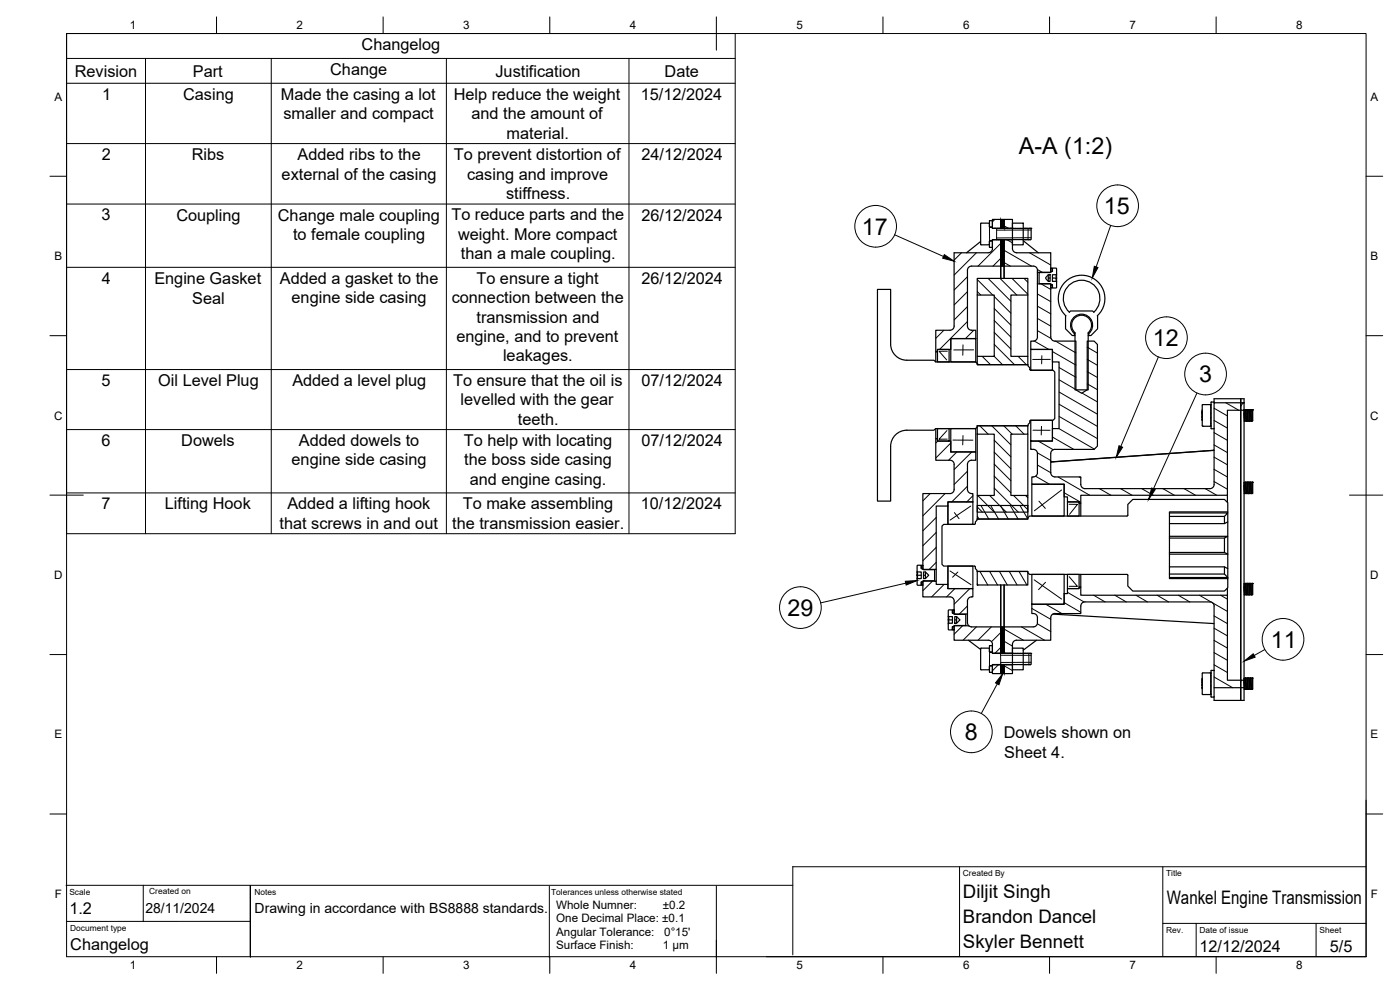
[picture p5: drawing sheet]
<svg xmlns="http://www.w3.org/2000/svg" width="420mm" height="297mm" viewBox="0 0 420 297" stroke-linecap="round" stroke-linejoin="round" font-family="sans-serif">
<!-- layer: Visible -->
<g fill="none" stroke="#000" stroke-width=".36">
<path d="M291.6 79.8h8.7v-7.9h-2.5v2.7a1.22 1.22 0 0 1-1.2 1.2h-10.3v22M291.6 79.8a1.26 1.26 0 0 0-1.3 1.3v16.7a1.26 1.26 0 0 0 1.3 1.3M294.3 72.5l-4.2 3.3M297 72.3h.8v1.9h-.8zM297 66.2h.8M297 66.2l-.1 1.8v-1l-2.6 .1v6.2l2.6 .2v-1.1M297.8 66.2v1.8M297.8 65.8h2.5v2.7h-2.5zM297.9 68h-1l.9 .2v.3h.5h11l.2 3.3-11.7 .1v.3l-.8 .2M298.3 68.5h.1M298.5 71.9h.1M298.8 68.5h.1"/>
<path d="M299.3 68.5h.1M299.8 68.5h.1M300 71.9h.1M300.3 68.5h.1M300.3 79.8v3.7M300.3 71.9h1v7.9h-1zM300.3 65.8h1v2.7h-1zM300.3 71.9h.1M300.8 68.5h.1M301.3 68.5h.1M301.3 65.8h2.5v2.7h-2.5zM301.3 79.8v3.7"/>
<path d="M301.3 71.9h.1M301.5 71.9h.1M301.8 68.5h.1M302.3 68.5h.1M302.5 71.9h.1M302.8 68.5h.1M303.3 68.5h.1M303.8 68.5h.1M303.8 67h3.3v6.5h-3.3zM305.1 75.8a1.26 1.26 0 0 1-1.3-1.2v-2.7h-2.5v7.9h8.8a1.36 1.36 0 0 1 1.2 1.9h4v-5.9h-10.2M307.1 72.2l4.5 3.6M307.3 68.5h.1"/>
<path d="M307.8 68.5h.1M308 71.9h.1M308.3 68.5h.1M308.8 68.5h.1M309.3 68.5h.1M286.4 97.8a1.26 1.26 0 0 1-1.3 1.3h-4.3v6.5h.5v-.8h4v-3.2h7.5v-2.5h-1.2M293.3 83.5h15.2v5h-5.1v18.4h5.1v2.5h-15.2v-2.5h5.1v-18.4h-5.1zM293.3 88.5v18.4M308.5 88.5v18.4M311.3 81.7v3.5M311.8 81.8h3.4l.6-.4 .2-1h.9l.2 1.9-1.3 .1v2l1.3 .2v1.7l-1.1 .1-.2-.9-.8-.4h-3.2zM314.6 82.4h.6v2l-.7-.1a.87 .87 0 0 1-.7-.9 .87 .87 0 0 1 .7-.8z"/>
<path d="M314.6 82.5v1.9M314.6 83.4h.6M315.3 80.5h.5v.9h-.5zM315.3 85.4h.5v1h-.5zM317 84.4l.1 .2M317 82.4l.1 1M317.1 82.3v2.1v-1h-1.3M320.9 93.7l.4-.4h6.6l.4 .4M322.4 95.5a3 3 0 0 1 4.4 0 3 3 0 0 1-.2 4.3v17.2h-4v-17.2a3 3 0 0 1-.2-4.3zM328.3 93.7a5.5 5.5 0 0 0 .3-7.9 5.5 5.5 0 0 0-8 0 5.5 5.5 0 0 0 .3 7.9M280.8 105.6v3M281.3 104.8h3.5v3.8h-3.5z"/>
<path d="M285.3 101.6h7.5v7h-7.5zM292.8 108.6h.1M309.3 111.1l-.2-.3v-.5l-.6-.5v-.4h-15.2v-.3l-.5-.5h-12l-.5-.5h-8.1a4.9 4.9 0 0 1-4.9-4.9v-16.4h-4v63.6h4v-16.5a4.9 4.9 0 0 1 4.8-4.8h8.2l.5-.5h12l.5-.5v-.4h15.2v-.4l.6-.5v-.4l.2-.3h6.7l.5-.5v-14l-.5-.5h-6.7M309.4 104.8h6.4v6.3h-6.4zM322.5 100.7h.1M322.6 100.1h-.1v.6h-.7l-2-2v-3.9a7.2 7.2 0 0 1 1.2-11.2 7.1 7.1 0 0 1 9.3 1.8 7.1 7.1 0 0 1-.9 9.4v3.9l-2 2h-.7v-.6h-.1M326.6 100.7h.1M326.7 100.1a3.3 3.3 0 0 0 .3-4.8 3.3 3.3 0 0 0-4.8 0 3.3 3.3 0 0 0 .3 4.8M372.4 119.6v1.2M280.8 128.6v3M281.3 128.6h3.5v3.7h-3.5zM285.1 138.1h-4.3v-6.5h.5v.7h4v3.3h7.5v2.5h-1.2"/>
<path d="M285.1 138.1a1.26 1.26 0 0 1 1.3 1.2M285.3 128.6h7.5v7h-7.5zM286.3 139.3v7.5M291.6 138.1a1.26 1.26 0 0 0-1.3 1.2v7.5a1.26 1.26 0 0 0 1.3 1.3M292.8 128.6h.1M293.3 127.7h15.2v2.6h-5.1v18.4h5.1v5h-15.2v-5h5.1v-18.4h-5.1zM293.3 130.3v18.4M308.5 130.3v18.4M309.4 126.1h6.4v6.2h-6.4zM360.8 123.8h.1M360.7 123.5v.3M360.7 124.9l.1 .3"/>
<path d="M360.7 125.2l.1 .1M360.7 125.8l.1 .3M360.7 125.8h.1M360.8 124v.3M360.8 125.7v2l.2 .2M360.8 123v.5M360.8 124.5v.4M360.8 125.7l-.1 .1M361 127.9h2.4M363.2 121.4h-2.3l-.1 4.3M363.2 121.4h.2M363.2 121.4l.2 .1"/>
<path d="M363.4 121.4v.1M363.4 121.5v6.2M363.4 127.7v.2M363.4 127.7l-.2 .2M363.4 127.9h.1M363.4 121.4h.1M364.4 120.8v-1.2h9v1.2M364.4 120.7h-.9v7.9l.9-.1M372.4 123.1v81M372.4 120.8h1v2.3h-1zM373.4 124l.1 2.3M373.4 123.9l.1 2.4"/>
<path d="M373.4 123l.2 3.3M373.4 123.1v81M373.4 126.3h.1M373.5 126.3h.1M373.6 126.3h.1M373.6 126.3h.4M373.8 123l.2 3.3M373.8 123l.3 3.3M374 126.3h.1M374.1 126.3h.1M374.1 126.3h.9M374.3 123l.2 3.3z"/>
<path d="M374.3 123l.3 3.3zM374.5 126.3h.1M375 126.3l-.2-3.3 .2 3.3M375 126.3h.1M375.1 126.3l-.3-3.3 .3 3.3M375.1 126.3h.7M375.3 123l.2 3.3M375.3 123l.3 3.3M375.5 126.3h.1M375.8 123l.1 .7zM375.8 123h-2.4l.2 3.3M375.8 123.6v2.7"/>
<path d="M375.8 123l.1 .7M375.8 123v3.3M375.8 123h.1M284.5 151.8v5.5M284.5 150.6h7.5v6.7h-7.5zM286.4 146.8a1.26 1.26 0 0 1-1.3 1.3h-8.1v22.7h4v-19h3.5v-1.2h7.5v-2.5h-.4M293.3 151.7h15.2v4h-15.2zM309.7 145.3h9.7v9.5h-9.7zM311.4 141.8a1.35 1.35 0 0 1-1.7 1.3v2.2h9.7v3.8h1v1.5h3.4v.5h.6v-2.5h44v-25.5h4v-2.3h-8v14.3l-49.1 3.5v-2.5a1.23 1.23 0 0 1 1.3-1.3h11.8l1-1v-30.5l-1-1h-2.1v14.7l-1.7 1-1.7-1v-14.7h-6.3a1.26 1.26 0 0 1-1.3-1.2v-15.9h-4l.1 15.9a1.47 1.47 0 0 1-2 1.2v2.5h6.4v3.8h2v20h-2v3.7h-6.4v2.5a1.45 1.45 0 0 1 2 1.3l-.1 5.7M315.3 141.8v-3.2l49.1-3.5v10.3M315.3 141.8a1.26 1.26 0 0 0 1.3 1.3h7.8v2.2a1.26 1.26 0 0 0 1.2 1.3h37.5a1.26 1.26 0 0 0 1.3-1.3M320.4 150.6h3.4v4.2h-3.4z"/>
<path d="M324.4 151.1v3.7M338.2 154.8h-29.2l-.5 .5v.4h-15.3v.4l-.5 .5v.5l-.2 .2h-9.3l-.5 .5v11.5l.5 .5h9.3l.2 .3v.5l.5 .5v.4h15.3v.3l.5 .5h29.2l.3 .3v3.2l1.5 1.5h27.5l1-1v-2.7h-17.5v-20h17.5v20M351 153.9h17.5l-.6 .6a2.04 2.04 0 0 0-.4 2v.6l1-.5M351 154.9h16.5M351 157.1h16.5M368.4 148.6v2.1M368.5 153.6v-2.8l-1-1h-27.5l-1.5 1.5v3.3l-.3 .2M373.4 145.6l.1 2.5-.1-2.4M373.4 148.1h2.4M373.8 144.7l.2 3.4zM373.8 144.7l.3 3.4-.3-3.4M374.3 144.7l.2 3.4"/>
<path d="M374.3 144.7l.3 3.4M374.8 144.7l.2 3.4M374.8 144.7l.3 3.4zM375.3 144.7l.2 3.4zM375.3 144.7l.3 3.4M375.8 144.7l.1 .7zM375.8 144.7l-2.4 .1 .2 3.3-.2-3.3M375.8 145.3v2.8M375.8 144.7l.1 .7M375.8 144.7v3.4M375.8 144.7h.1M275.2 169.7l1.1-.1 .2 .9 .8 .4h3.2v3.4l-3.2-.1-.8 .5-.2 .9h-.9l-.2-1.9 1.3-.1v-2l-1.3-.2z"/>
<path d="M275.2 171.4l.2 .2M275.2 172.6l.2 1M276.5 174.6h.5l-.1 1h-.4zM276.5 172.6h-1.3v-1v2.1M276.5 169.6h.5v1h-.5zM277.2 171.6h.5l1 1-1 1h-.5zM277.2 172.6h.5M277.7 171.6v2M281 170.8v3.6M284.5 169.8v5.6M284.5 169.8h7.5v6.8h-7.5zM291.6 179.1h.4v-2.5h-7.5v-1.2h-3.5v-1h-4v4.7h8.1a1.26 1.26 0 0 1 1.3 1.2"/>
<path d="M291.6 179.1a1.26 1.26 0 0 0-1.3 1.2v3.9h-4v-3.9M293.3 171.5h15.2v4h-15.2zM300.3 175.5v12.6M301.3 175.5v12.6M309.7 172.3h9.7v9h-9.7zM320.4 172.3h3.4v4.3h-3.4zM324.4 172.3v3.8M351 160.9h17.5l-1 .5v4.4l1 .5h-17.5M351 170.1h16.5M351 161.4h16.5M351 165.8h16.5M351 172.2h16.5"/>
<path d="M368.4 176.5v2.1M368.5 170.6l-1-.5v1.1a1.94 1.94 0 0 0 1 2.1h-17.5M373.4 175.1l.2 3.3-.2-3.2M373.4 176l.1 2.4-.1-2.3M373.4 178.4h2.4M373.4 175.1h2.4M373.8 175.1l.2 3.3zM373.8 175.1l.3 3.3-.3-3.3M374.3 175.1l.2 3.3M374.3 175.1l.3 3.3M374.8 175.1l.2 3.3M374.8 175.1l.3 3.3z"/>
<path d="M375.3 175.1l.2 3.3zM375.3 175.1l.3 3.3M375.8 175.1l.1 .7zM375.8 175.7v2.7M375.8 175.1l.1 .7M375.8 175.1v3.3M375.8 175.1h.1M284.6 184.9l.2 .1M284.6 186l.2 .5-.2 .5h.2M284.7 183h1l.1 .9 .9 .4h3.1v3.4h-3.3l-.7 .4-.1 .9h-1l-.1-1.8 1.2-.2v-2l-1.2-.1zM285.8 188h.5v1h-.5zM285.8 183h.5v1h-.5z"/>
<path d="M285.8 186h-1.2l.2-.5-.2-.5v2.2M286.5 185h.6l1 1-1 1h-.6zM286.5 186h.6M287.1 185v2M290.3 184.2a6.1 6.1 0 0 0 .4 3.6M290.6 192.1l3.7 2.8M290.7 187.8l.9 .3M290.7 187.8h-4.4v4.3h10.3a1.26 1.26 0 0 1 1.3 1.2l-.1 2.7h2.5v-7.9h-8.7M296.9 199.9v1.1l-2.6-.2M296.9 195.5v-1h-2.6v6.3M296.9 199.9v1.7M296.9 199.9l.9-.1v1.8"/>
<path d="M297 195.5l.8 .2v.3l11.7 .2-.2 3.2h-11.5v.3l-.8 .2M297 193.7h.8v1.9h-.8zM297.8 199.4h2.5v2.7h-2.5zM298.3 196v.1M298.5 199.4h.1M298.8 196v.1M299.3 196v.1M299.8 196v.1M300 199.4h.1M300.3 199.4h1v2.7h-1zM300.3 188.1h1v7.9h-1zM300.3 199.4h.1"/>
<path d="M300.3 196v.1M300.8 196v.1M301.3 196v.1M301.3 199.4h2.5v2.7h-2.5zM301.3 199.4h.1M301.5 199.4h.1M301.8 196v.1M302.3 196v.1M302.5 199.4h.1M302.8 196v.1M303.3 196v.1M303.8 196v.1"/>
<path d="M303.8 194.5h3.3v6.5h-3.3zM307.3 196v.1M307.8 196v.1M308 199.4h.1M308.3 196v.1M308.8 196v.1M309.3 196v.1M310.1 184.1a1.26 1.26 0 0 1 1.3 1.2l-.1 1.5a1.22 1.22 0 0 1-1.2 1.3h-8.8v7.9h2.5v-2.7a1.26 1.26 0 0 1 1.3-1.2M311.1 192.1l-4 3M316 184.3l48.4 2.8M316.6 184.1a1.26 1.26 0 0 0-1.3 1.2v6.8h-10.2M364.4 181.8v24.5h8v-2.2h-4v-25.5h-44v-2.5h-.6v.5h-3.4v1.5h-1v3.2h-9.7v2.8h.4"/>
<path d="M364.4 181.8a1.23 1.23 0 0 0-1.3-1.2h-37.5a1.26 1.26 0 0 0-1.2 1.2v2.3h-7.8M297.9 201.6h-1M360.7 204v.3M360.7 205.4l.1 .3M360.7 205.7l.1 .1M360.7 206.3l.1 .3M360.7 206.3h.1M360.8 204.6v.2M360.8 206.2v2M360.8 204.3v.1M360.8 203.5v.5M360.8 205v.4"/>
<path d="M360.8 206.2l-.1 .1M360.8 208.2l2.4 .2M363.2 201.9h-2.3l-.1 4.3M363.2 208.4h.2M363.2 201.9h.2M363.2 201.9l.2 .2M363.4 201.9v.2M363.4 202.1v6.3M363.4 208.2l-.2 .2M363.4 208.4h.1M363.4 201.9h.1M363.5 209.2h.8"/>
<path d="M364.4 206.3v3.8h9v-3.8M364.4 209l-.1 .1M364.4 201.2h-.9v7.9M372.4 206.3v3.8M372.4 204.1h1v2.2h-1zM373.4 203.5l.2 3.3M373.4 204.4l.1 2.4-.1-2.3M373.4 206.8h2.4M373.4 203.5h2.4M373.8 203.5l.2 3.3zM373.8 203.5h.1M373.8 203.5l.3 3.3-.3-3.3"/>
<path d="M374.3 203.5l.2 3.3M374.3 203.5h.1M374.3 203.5l.3 3.3zM374.8 203.5l.2 3.3M374.8 203.5h.1M374.8 203.5l.3 3.3M375.3 203.5l.2 3.3zM375.3 203.5h.1M375.3 203.5l.3 3.3zM375.8 203.5l.1 .7zM375.8 203.5h.1M375.8 204.1v2.7"/>
<path d="M375.8 203.5l.1 .7M375.8 203.5v3.3"/>
</g>
<g fill="#000">
<circle cx="298" cy="71.9" r=".18"/>
<circle cx="298.3" cy="68.5" r=".18"/>
<circle cx="298.5" cy="71.9" r=".18"/>
<circle cx="299" cy="71.9" r=".18"/>
<circle cx="299.3" cy="68.5" r=".18"/>
<circle cx="299.5" cy="71.9" r=".18"/>
<circle cx="299.8" cy="68.5" r=".18"/>
<circle cx="300" cy="71.9" r=".18"/>
<circle cx="300.3" cy="68.5" r=".18"/>
<circle cx="300.5" cy="71.9" r=".18"/>
<circle cx="300.8" cy="68.5" r=".18"/>
<circle cx="301" cy="71.9" r=".18"/>
<circle cx="301.3" cy="68.5" r=".18"/>
<circle cx="301.5" cy="71.9" r=".18"/>
<circle cx="301.8" cy="68.5" r=".18"/>
<circle cx="302" cy="71.9" r=".18"/>
<circle cx="302.3" cy="68.5" r=".18"/>
<circle cx="302.5" cy="71.9" r=".18"/>
<circle cx="303" cy="71.9" r=".18"/>
<circle cx="303.3" cy="68.5" r=".18"/>
<circle cx="303.5" cy="71.9" r=".18"/>
<circle cx="303.8" cy="68.5" r=".18"/>
<circle cx="307.3" cy="68.5" r=".18"/>
<circle cx="307.5" cy="71.9" r=".18"/>
<circle cx="307.8" cy="68.5" r=".18"/>
<circle cx="308" cy="71.9" r=".18"/>
<circle cx="308.5" cy="71.9" r=".18"/>
<circle cx="308.8" cy="68.5" r=".18"/>
<circle cx="309" cy="71.9" r=".18"/>
<circle cx="309.3" cy="68.5" r=".18"/>
<circle cx="373.8" cy="123" r=".18"/>
<circle cx="374.3" cy="123" r=".18"/>
<circle cx="374.8" cy="123" r=".18"/>
<circle cx="375.3" cy="123" r=".18"/>
<circle cx="375.8" cy="123" r=".18"/>
<circle cx="373.5" cy="148.1" r=".18"/>
<circle cx="373.8" cy="144.7" r=".18"/>
<circle cx="374.1" cy="148.1" r=".18"/>
<circle cx="374.3" cy="144.7" r=".18"/>
<circle cx="374.5" cy="148.1" r=".18"/>
<circle cx="374.6" cy="148.1" r=".18"/>
<circle cx="374.8" cy="144.7" r=".18"/>
<circle cx="375" cy="148.1" r=".18"/>
<circle cx="375.3" cy="144.7" r=".18"/>
<circle cx="375.5" cy="148.1" r=".18"/>
<circle cx="375.6" cy="148.1" r=".18"/>
<circle cx="375.8" cy="144.7" r=".18"/>
<circle cx="373.5" cy="178.4" r=".18"/>
<circle cx="373.8" cy="175.1" r=".18"/>
<circle cx="374.1" cy="178.4" r=".18"/>
<circle cx="374.3" cy="175.1" r=".18"/>
<circle cx="374.5" cy="178.4" r=".18"/>
<circle cx="374.6" cy="178.4" r=".18"/>
<circle cx="374.8" cy="175.1" r=".18"/>
<circle cx="375" cy="178.4" r=".18"/>
<circle cx="375.3" cy="175.1" r=".18"/>
<circle cx="375.5" cy="178.4" r=".18"/>
<circle cx="375.6" cy="178.4" r=".18"/>
<circle cx="375.8" cy="175.1" r=".18"/>
<circle cx="298" cy="199.4" r=".18"/>
<circle cx="298.3" cy="196.1" r=".18"/>
<circle cx="298.5" cy="199.4" r=".18"/>
<circle cx="298.8" cy="196.1" r=".18"/>
<circle cx="299" cy="199.4" r=".18"/>
<circle cx="299.3" cy="196.1" r=".18"/>
<circle cx="299.5" cy="199.4" r=".18"/>
<circle cx="299.8" cy="196.1" r=".18"/>
<circle cx="300" cy="199.4" r=".18"/>
<circle cx="300.3" cy="196.1" r=".18"/>
<circle cx="300.3" cy="196" r=".18"/>
<circle cx="300.5" cy="199.4" r=".18"/>
<circle cx="300.8" cy="196.1" r=".18"/>
<circle cx="301" cy="199.4" r=".18"/>
<circle cx="301.3" cy="196" r=".18"/>
<circle cx="301.5" cy="199.4" r=".18"/>
<circle cx="301.8" cy="196.1" r=".18"/>
<circle cx="302" cy="199.4" r=".18"/>
<circle cx="302.3" cy="196.1" r=".18"/>
<circle cx="302.5" cy="199.4" r=".18"/>
<circle cx="302.8" cy="196.1" r=".18"/>
<circle cx="303" cy="199.4" r=".18"/>
<circle cx="303.3" cy="196.1" r=".18"/>
<circle cx="303.5" cy="199.4" r=".18"/>
<circle cx="303.8" cy="196.1" r=".18"/>
<circle cx="307.3" cy="196.1" r=".18"/>
<circle cx="307.5" cy="199.4" r=".18"/>
<circle cx="307.8" cy="196.1" r=".18"/>
<circle cx="308" cy="199.4" r=".18"/>
<circle cx="308.3" cy="196.1" r=".18"/>
<circle cx="308.5" cy="199.4" r=".18"/>
<circle cx="308.8" cy="196.1" r=".18"/>
<circle cx="309" cy="199.4" r=".18"/>
<circle cx="309.3" cy="196" r=".18"/>
<circle cx="373.5" cy="206.8" r=".18"/>
<circle cx="374.1" cy="206.8" r=".18"/>
<circle cx="374.5" cy="206.8" r=".18"/>
<circle cx="374.6" cy="206.8" r=".18"/>
<circle cx="375" cy="206.8" r=".18"/>
<circle cx="375.5" cy="206.8" r=".18"/>
<circle cx="375.6" cy="206.8" r=".18"/>
<circle cx="375.8" cy="203.5" r=".18"/>
</g>
<!-- layer: BORDER -->
<g fill="none" stroke="#000" stroke-width=".3">
<path d="M20 10.1h390v276.9h-390zM65 5.1v5M115 5.1v5M165 5.1v5M215 5.1v10M265 5.1v5M315 5.1v5M365 5.1v5M15 52.9h5M410 52.9h5M15 100.7h5M410 100.7h5"/>
<path d="M15 148.6h10M405 148.6h10M15 196.4h5M410 196.4h5M15 244.2h5M410 244.2h5M65 287v5M115 287v5M165 287v5M215 282.1v9.9M265 287v5M315 287v5"/>
<path d="M365 287v5"/>
</g>
<!-- layer: TITLEBLOCK -->
<g fill="none" stroke="#000" stroke-width=".3">
<path d="M237.9 260v26.5M410 240.1v46.9h-180M19.8 265.6h218.1M43 265.6v10.9M75.1 265.7v21.5v-21.5M75.1 276.4l-55 .1M164.9 265.9v21.4M215 265.9v21.4M237.9 260.1h172.1M288 260.1v26.9M349 277.1h61M349 260.1v26.9"/>
<path d="M359 277.1v9.9M395 277.1v9.9"/>
</g>
<!-- layer: Custom Tables -->
<g fill="none" stroke="#000" stroke-width=".3">
<path d="M20 10.1h200.6v150h-200.6zM20 17.5h200.6M43.7 17.5v142.6M81.4 17.5v142.6M134 17.5v142.6M188.8 17.5v142.6M20 25h200.6M20 43.1h200.6M20 61.2h200.6M20 80.2h200.6M20 110.9h200.6M20 128.9h200.6"/>
<path d="M20 147.9h200.6"/>
</g>
<!-- layer: Hatching -->
<g fill="none" stroke="#000" stroke-width=".3">
<path d="M288.5 75.8l-2.2 2.2M293 75.8l-6.7 6.7M298.5 65.9l-.6 .6M300.4 68.5h.1M300.4 73l-6.9 6.8M300.4 77.5l-2.4 2.3M301.3 78.8l1.9 1M301.3 75.1l8.3 4.7M301.3 67.8l1.4 .7M302.2 71.9l1.6 1M309 75.8l6.4 3.7M315.3 75.8h.1"/>
<path d="M283.3 99.1l-2.4 2.4M290.3 83l-4 4M290.3 87.5l-4 4M290.3 92l-4 4M290.3 96.5l-8.3 8.3M292.2 99.1l-2.5 2.5M293.3 87.5l1 1M293.3 83.9l4.6 4.6M296.5 83.5l6.9 6.9M298.4 99.7l5 5M298.4 96.2l5 5M298.4 92.6l5 5"/>
<path d="M298.4 89l5 5M300.1 83.5l5 5M303.7 83.5l4.8 4.8M307.3 83.5l1.2 1.2M311.3 80.9l1.5 .8M311.4 99.2l4 2.4M311.4 95.6l4 2.3M311.4 91.9l4 2.3M311.4 88.2l4 2.3M312.5 85.2l2.9 1.7M315.7 85.4l-.3 .2M281.3 105.5l-.1 .1"/>
<path d="M293.3 109l.4 .4M294.8 106.9l2.5 2.5M298.4 106.9l2.5 2.5M298.4 103.3l6.1 6.1M305.6 106.9l2.5 2.5M310.4 102.3l4.4 2.5M315.8 105.5l7.1 4M316.8 102.3l6.1 3.6M317.9 117.6l11.5 6.7M317.9 114l5 2.9M317.9 110.3l5 2.9M324.7 117.9l4.7 2.7"/>
<path d="M326.3 115.2l3.1 1.7M326.3 111.5l3.1 1.8M326.3 107.8l3.1 1.8M326.3 104.2l3.1 1.7M281.4 132.3l-.5 .6M285.3 132.9l-4.4 4.5M287.2 135.6l-2.5 2.5M291.7 135.6l-5.4 5.3M294.1 127.8l2.5 2.5M297.7 127.8l5.7 5.7M298.4 139.3l5 5M298.4 135.7l5 5"/>
<path d="M298.4 132.1l5 5M301.3 127.8l2.5 2.5M304.8 127.8l2.5 2.5M308.4 127.8h.1M309.4 134.7l.2 .1M311.3 135.9l4.1 2.3M311.4 139.5l4 2.3M311.6 132.3l4.5 2.6M315.8 131.1l6.5 3.7M316 138.5v.1M317.8 128.6l10.6 6.2M317.9 125l11.5 6.6"/>
<path d="M317.9 121.3l11.5 6.6M321.6 138.1l.1 .1M327.3 137.7v.1M333 137.3v.1M338.6 136.9v.1M344.3 136.5v.1M349.9 136.1v.1M355.6 135.7h.1M361.2 135.3h.1M364.3 137.1l4 2.4M364.3 133.5l4 2.3M364.3 129.8l4 2.3"/>
<path d="M364.3 126.1l4 2.3M364.3 122.5l4 2.3M367.9 120.8l3.9 2.3M373 120.8l-.7 1.2M279.1 148.1l-2.1 2.2M281 155.2l-4 4M281 159.7l-4 4M283.6 148.1l-6.6 6.7M284.5 151.8l-.1 .1M290.3 141.4l-4 4M290.3 145.9l-4.7 4.7M292 148.7l-1.9 1.9"/>
<path d="M293.3 152.1l1.5 1.6M293.3 154.9l.5 .8M293.4 148.7l5 5M294.4 151.7l2.3 4M297 148.7l5 5M297.3 151.7l2.4 4M298.4 146.4l7.2 7.3M298.4 142.9l5 5M300.2 151.7l2.4 4M303.2 151.7l2.3 4M304.2 148.7l4.3 4.2M306.1 151.7l2.4 4"/>
<path d="M307.8 148.7l.7 .6M310.8 142.9l4.2 2.4M317.5 143.1l9.5 5.5M319.4 147.8l5 2.9M323.9 143.1l.5 .3M329.9 146.6l3.5 2M336.3 146.6l3.4 2M342.6 146.6l3.5 2M349 146.6l3.4 2M355.3 146.6l3.5 2M361.7 146.6l3.4 2M364.3 144.5l4 2.3"/>
<path d="M364.3 140.8l4 2.3M279.8 174.4l-2.8 2.8M281 164.2l-4 4M281 168.7l-2.1 2.1M283.3 175.4l-3.7 3.7M286.6 176.6l-2.5 2.5M291.1 176.6l-4.8 4.7M293.3 175.2l.2 .3M294.1 171.5l2.3 4M297 171.5l2.4 4M300 171.5l2.3 4M302.9 171.5l2.3 4"/>
<path d="M305.8 171.5l2.4 4M320.4 177.7l5 2.9M323.9 176.1l.5 .3M328.2 178.6l3.5 2M334.6 178.6l3.4 2M340.9 178.6l3.5 2M347.3 178.6l3.4 2M353.6 178.6l3.5 2M360 178.6l3.6 2.1M366.3 178.6l2 1.2M285.9 188.9v.1M286.1 183l.2 .5"/>
<path d="M288.9 187.8l-2.6 2.5M290.3 181.8l-2.4 2.4M293 188.1l-4 4M296.9 195.5l.1 .1M297.5 188.1l-4 4M299.7 199.4l-1.8 1.8M300.4 189.8l-2.8 2.7M300.4 194.3l-1.8 1.7M301.3 199.8l2.5 1.4M301.3 192.4l2.5 1.5M301.3 188.8l5.8 3.3M306.6 188.1l6.9 4"/>
<path d="M309.7 182.6l5.7 3.2M311.3 187.2l4.1 2.3M313.8 181.3l4.9 2.8M319.4 180.8l5 2.9M363.8 180.8l4.5 2.6M364.3 199.5l4 2.3M364.3 195.8l4 2.3M364.3 192.1l4 2.3M364.3 188.5l4 2.3M364.3 184.8l4 2.3M364.3 203.1l5.6 3.2M372.6 204.1l-.3 .4"/>
</g>
<g fill="#000" stroke="#000" stroke-width=".3">
<path d="M300.4 65.9l.9 2.6v-2.6zM300.4 65.9l.9 2.6h-.9z"/>
<path d="M300.4 71.9l.9 7.9v-7.9zM300.4 71.9l.9 7.9h-.9z"/>
<path d="M300.4 188.1l.9 7.9v-7.9zM300.4 188.1l.9 7.9h-.9z"/>
<path d="M300.4 199.4l.9 2.7v-2.7zM300.4 199.4l.9 2.7h-.9z"/>
</g>
<!-- layer: Balloons -->
<g fill="none" stroke="#000" stroke-width=".3">
<circle cx="262.8" cy="67.9" r="6.3"/>
<circle cx="335.4" cy="61.7" r="6.3"/>
<circle cx="350.1" cy="101.3" r="6.3"/>
<circle cx="361.8" cy="112.2" r="6.3"/>
<circle cx="240.2" cy="182.3" r="6.3"/>
<circle cx="385.1" cy="191.8" r="6.3"/>
<circle cx="291.5" cy="219.6" r="6.3"/>
</g>
<!-- layer: 0 -->
<path d="M283.4 76.4l2.9 2-3.4-.9zM328.4 79.9l1.1 .4-1.7 3.1zM335.8 133.7l1.1 .5-1.9 3zM345.6 146.4l1.1 .5-2 2.9zM271.7 174.4l3.5-.2-3.3 1.3zM373.4 198.4l2.7-2.2 .6 1zM300.9 202.1l-1.1 3.4-1-.6z" fill="#000" stroke="#000" stroke-width=".3"/>
<path d="M268.5 70.4l14.6 6.5M333.3 67.6l-4.3 12.5M347.6 107.1l-11.2 26.9M359.2 117.9l-13 28.8M271.8 175l-25.5 5.9M379.6 194.9l-3.2 1.8M299.3 205.2l-4.8 8.9" fill="none" stroke="#000" stroke-width=".3"/>
<!-- layer: Sketch24 -->
<g fill="none" stroke="#000" stroke-width=".3">
<path d="M296.9 68l.1 4.4M299.1 68.5v3.4M308.5 68.5v3.4M309.5 69l-10.4 .1M309.5 71.3l-10.4 .1M284.3 105.4h-2.5l2.3 2.6M289 103.5l-.1 3.1M292.2 105h-6M312.7 106.7l-.1 2.5M315.2 107.8l-5.3 .1M284.2 129.2l-2.4 2.6 2.5-.1M286 132l6 .1"/>
<path d="M289 130.7l-.1 2.8M310 129.1h5.2M312.6 127.9l-.1 2.6M286.4 153.8l1.4 1.8M291.3 151.8l-6.2 4.2M311.8 150.4l1.9 2.1M318.6 147l-8.2 6.3M320.8 151.3h2.6l-2.4 3M285.1 171.3l6.3 4.1M287.5 171.6l-1.6 1.6M310.4 174l8.2 5.8M313.8 174.7l-2.1 2.2"/>
<path d="M320.9 173l2.4 2.9h-2.4M297 195.6l-.1 4.3M300.3 196.1l.1 3.3M300.3 196.6h9.2M308.8 196v3.4M309.5 198.7l-9.2 .1"/>
</g>
<g font-size="7">
<text x="305.8" y="46.1">A-A (1:2)</text>
<text x="331.3" y="64.2">15</text>
<text x="258.7" y="70.4">17</text>
<text x="346" y="103.9">12</text>
<text x="359.9" y="114.7">3</text>
<text x="236.3" y="184.8">29</text>
<text x="381.4" y="194.4">11</text>
<text x="289.6" y="222.1">8</text>
</g>
<g font-size="5.6">
<text x="289" y="269.5">Diljit Singh</text>
<text x="350.2" y="271.3">Wankel Engine Transmission</text>
<text x="289" y="277.1">Brandon Dancel</text>
<text x="289" y="284.6">Skyler Bennett</text>
</g>
<g font-size="4.9">
<text x="108.5" y="15.1">Changelog</text>
<text x="22.4" y="23">Revision</text>
<text x="57.9" y="23">Part</text>
<text x="99.1" y="22.5">Change</text>
<text x="148.7" y="23">Justification</text>
<text x="199.5" y="23">Date</text>
<text x="30.6" y="29.9">1</text>
<text x="55" y="30">Casing</text>
<text x="84.3" y="29.9">Made the casing a lot</text>
<text x="136.2" y="29.9">Help reduce the weight</text>
<text x="192.3" y="30">15/12/2024</text>
<text x="85.1" y="35.7">smaller and compact</text>
<text x="141.5" y="35.8">and the amount of</text>
<text x="152" y="41.6">material.</text>
<text x="30.5" y="48">2</text>
<text x="57.6" y="48">Ribs</text>
<text x="89.3" y="48">Added ribs to the</text>
<text x="84.5" y="53.9">external of the casing</text>
<text x="136.2" y="48">To prevent distortion of</text>
<text x="140.2" y="53.9">casing and improve</text>
<text x="192.5" y="48">24/12/2024</text>
<text x="151.9" y="59.8">stiffness.</text>
<text x="30.5" y="66.1">3</text>
<text x="52.9" y="66.2">Coupling</text>
<text x="83.4" y="66.2">Change male coupling</text>
<text x="135.5" y="66.1">To reduce parts and the</text>
<text x="137.5" y="72">weight. More compact</text>
<text x="192.5" y="66.2">26/12/2024</text>
<text x="88" y="72.1">to female coupling</text>
<text x="138.3" y="77.8">than a male coupling.</text>
<text x="30.5" y="85.1">4</text>
<text x="46.3" y="85.2">Engine Gasket</text>
<text x="84" y="85.1">Added a gasket to the</text>
<text x="143" y="85.1">To ensure a tight</text>
<text x="192.5" y="85.2">26/12/2024</text>
<text x="57.7" y="91.1">Seal</text>
<text x="87.5" y="90.9">engine side casing</text>
<text x="135.6" y="90.9">connection between the</text>
<text x="143" y="96.8">transmission and</text>
<text x="137" y="102.6">engine, and to prevent</text>
<text x="151" y="108.4">leakages.</text>
<text x="30.5" y="115.8">5</text>
<text x="47.5" y="115.8">Oil Level Plug</text>
<text x="87.7" y="115.8">Added a level plug</text>
<text x="136" y="115.8">To ensure that the oil is</text>
<text x="192.5" y="115.8">07/12/2024</text>
<text x="138.2" y="121.6">levelled with the gear</text>
<text x="155.4" y="127.4">teeth.</text>
<text x="30.5" y="133.8">6</text>
<text x="54.4" y="133.8">Dowels</text>
<text x="89.7" y="133.8">Added dowels to</text>
<text x="139.2" y="133.8">To help with locating</text>
<text x="192.5" y="133.9">07/12/2024</text>
<text x="87.5" y="139.6">engine side casing</text>
<text x="139.3" y="139.6">the boss side casing</text>
<text x="141" y="145.5">and engine casing.</text>
<text x="30.5" y="152.8">7</text>
<text x="49.5" y="152.9">Lifting Hook</text>
<text x="86.2" y="152.9">Added a lifting hook</text>
<text x="138.9" y="152.8">To make assembling</text>
<text x="192.3" y="152.9">10/12/2024</text>
<text x="83.9" y="158.7">that screws in and out</text>
<text x="135.7" y="158.6">the transmission easier.</text>
<text x="301.2" y="221.4">Dowels shown on</text>
<text x="301.4" y="227.3">Sheet 4.</text>
<text x="20.8" y="274.1">1.2</text>
<text x="21.1" y="285">Changelog</text>
<text x="360" y="285.5">12/12/2024</text>
<text x="399.1" y="285.7">5/5</text>
</g>
<g font-size="4.2">
<text x="43.6" y="273.8">28/11/2024</text>
<text x="76.4" y="273.8">Drawing in accordance with BS8888 standards.</text>
</g>
<g font-size="3.5">
<text x="39" y="8.8">1</text>
<text x="89" y="8.8">2</text>
<text x="139" y="8.8">3</text>
<text x="189" y="8.8">4</text>
<text x="239" y="8.8">5</text>
<text x="289" y="8.8">6</text>
<text x="339" y="8.8">7</text>
<text x="389" y="8.8">8</text>
<text x="16.3" y="30.2">A</text>
<text x="411.3" y="30.2">A</text>
<text x="16.3" y="78">B</text>
<text x="411.3" y="78">B</text>
<text x="16.2" y="125.9">C</text>
<text x="411.2" y="125.9">C</text>
<text x="16.2" y="173.7">D</text>
<text x="411.2" y="173.7">D</text>
<text x="16.3" y="221.6">E</text>
<text x="411.3" y="221.6">E</text>
<text x="16.4" y="269.4">F</text>
<text x="411.4" y="269.4">F</text>
<text x="166.9" y="272.7">Whole Numner:</text>
<text x="198.9" y="272.7">±0.2</text>
<text x="166.9" y="276.7">One Decimal Place: ±0.1</text>
<text x="166.9" y="280.7">Angular Tolerance:</text>
<text x="199.3" y="280.7">0°15'</text>
<text x="166.9" y="284.7">Surface Finish:</text>
<text x="198.9" y="284.7">1 μm</text>
<text x="39" y="290.8">1</text>
<text x="89" y="290.8">2</text>
<text x="139" y="290.8">3</text>
<text x="189" y="290.8">4</text>
<text x="239" y="290.8">5</text>
<text x="289" y="290.8">6</text>
<text x="339" y="290.8">7</text>
<text x="389" y="290.8">8</text>
</g>
<g font-size="2.5">
<text x="289" y="262.9">Created By</text>
<text x="350" y="262.9">Title</text>
<text x="20.8" y="268.4">Scale</text>
<text x="44.8" y="268.2">Created on</text>
<text x="76.4" y="268.6">Notes</text>
<text x="165.4" y="268.6">Tolerances unless otherwise stated</text>
<text x="21.1" y="279.3">Document type</text>
<text x="350" y="279.9">Rev.</text>
<text x="360" y="279.9">Date of issue</text>
<text x="396" y="279.9">Sheet</text>
</g>
</svg>
